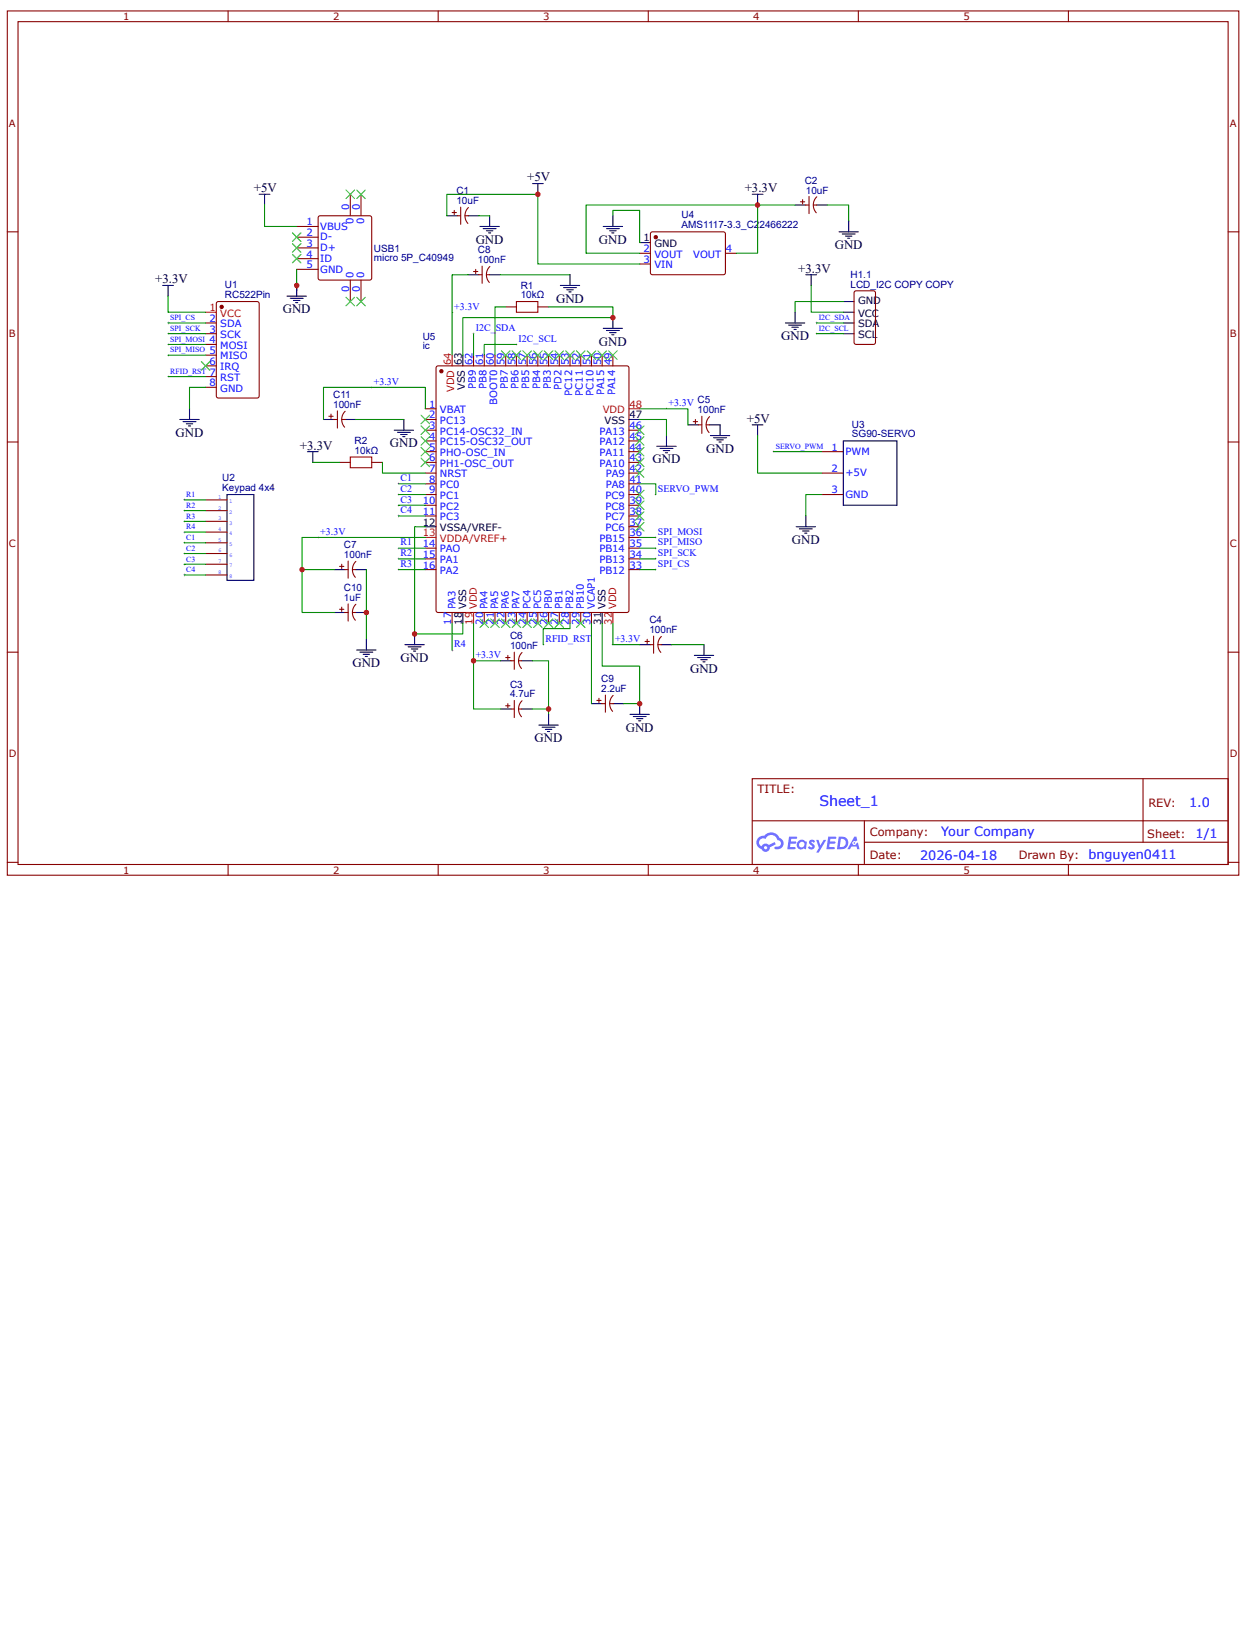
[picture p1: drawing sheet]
<svg xmlns="http://www.w3.org/2000/svg" width="216mm" height="279mm" viewBox="0 0 216 279" stroke-linecap="round" stroke-linejoin="round" font-family="sans-serif">
<g fill="none" stroke="#800" stroke-width=".18">
<path d="M1.3 1.9h211.1v148.1h-211.1zM3.1 3.7h207.5v144.5h-207.5zM39.1 1.9v1.8M75.1 1.9v1.8M111.2 1.9v1.8M147.2 1.9v1.8M183.2 1.9v1.8M1.3 39.7h1.8M210.6 39.7h1.8M1.3 75.8h1.8M210.6 75.8h1.8M1.3 111.8h1.8"/>
<path d="M210.6 111.8h1.8M129 133.5h81.6v14.7h-81.6zM196 133.5v10.9M1.3 147.8h1.8M39.1 148.2v1.8M75.1 148.2v1.8M111.2 148.2v1.8M129 140.7h81.5M147.2 148.2v1.8M148.2 144.4h62.3M148.2 140.7v7.3M183.2 148.2v1.8"/>
<path d="M210.6 147.8h1.8"/>
</g>
<g fill="#58f">
<path d="M138.9 144.1l.4-.2 .2 .1 .3 .2-.2 .3a.24 .24 0 0 0-.2-.2 .24 .24 0 0 0-.3 .1 .76 .76 0 0 1 .5 1l-.6 .2-.5-.3 .3-.3 .3 .2 .2-.1a.92 .92 0 0 1-.5-.9z"/>
<path d="M140 144h.4l.3 .9 .5-.9h.5l-1.3 2.2h-.4l.4-.9z"/>
<path d="M135.3 143.4l1.4 .1v.1l-.2 .2h-.8l-.1 .4h.8l.2 .2-.2 .2h-.8l-.1 .6h.8h.1v.3l-1.4 .1z"/>
<path d="M142 143.4l1.4 .1v.1l-.2 .2h-.8l-.1 .4h.8l.2 .2-.2 .2h-.8l-.1 .6h.8h.1v.3l-1.4 .1z"/>
<path d="M146.5 143.4h.4l.1 .7-.3 .1a.36 .36 0 0 0-.5 .2 .36 .36 0 0 0 .2 .5 .36 .36 0 0 0 .5-.4l.2-.1 .3 1.2h-.4l-.1-.5h-.9l-.2 .5h-.5z"/>
<path d="M143.8 143.4l-.3 2.2h.7a1.09 1.09 0 0 0 1.3-1.1 1.09 1.09 0 0 0-1.3-1.1zM144.2 143.8a.74 .74 0 0 1 .8 .8 .74 .74 0 0 1-1 .6z"/>
<path d="M136.9 144.1a.8 .8 0 0 0-.2 1.2 .8 .8 0 0 0 1.2 .1l.3 .2 .2-1.2-.3-.2a.73 .73 0 0 0-1.2-.1zM137 144.8a.47 .47 0 0 1 .9 0 .47 .47 0 0 1-.9 0z"/>
<path d="M130.1 143.6a1.15 1.15 0 0 0 .5 1.9 .73 .73 0 0 0 .8 .5 .73 .73 0 0 0 .6-.8l1-.5-.2-.4-1 .5a.74 .74 0 0 0-1.2 .3 .72 .72 0 0 1-.3-1 .72 .72 0 0 1 1-.3 1.08 1.08 0 0 1 1.1-.7 1.08 1.08 0 0 1 .9 .9 .59 .59 0 0 1 .6 .8 .59 .59 0 0 1-.9 .3l-.2 .2a.92 .92 0 0 0 1.1 .1 .99 .99 0 0 0 .5-1 .99 .99 0 0 0-.7-.8 1.59 1.59 0 0 0-2.7-.3h-.4zM131 145.3a.3 .3 0 0 1 .6 0 .3 .3 0 0 1-.6 0z"/>
<circle cx="146.5" cy="144.5" r=".14"/>
</g>
<path d="M37.2 51.8l.3-.1h6.6l.3 .2v16l-.2 .3h-6.7l-.4-.2v-15.9z" fill="none" stroke="#800" stroke-width=".18"/>
<circle cx="38" cy="52.6" r=".28" fill="#800"/>
<g fill="none" stroke="#800" stroke-width=".18">
<path d="M35.3 55.4h1.8M35.3 57.2h1.8M35.3 59h1.8M109.7 43.4h1.8M109.7 45.3h1.8M124.4 43.4h1.8M146.6 50l.2-.2h3l.3 .3v8.6l-.2 .3h-3.1l-.3-.2v-8.6zM35.3 60.9h1.8M35.3 62.7h1.8M35.3 64.6h1.8M35.3 66.4h1.8M140.9 77.4h3.7"/>
<path d="M35.3 85.7h3.6M35.3 87.5h3.6M35.3 89.4h3.6M35.3 91.2h3.6M35.3 93h3.6M35.3 94.9h3.6M35.3 96.7h3.6M35.3 98.6h3.6M140.9 81.1h3.7M140.9 84.8h3.7"/>
<circle cx="38" cy="52.6" r=".28"/>
</g>
<path d="M35.3 53.5h1.8" fill="none" stroke="#f00" stroke-width=".18"/>
<path d="M109.7 41.6h1.8M144.6 57.2h1.9M144.6 55.4h1.9M144.6 53.5h1.9M144.6 51.7h1.9M144.6 75.6h9.2v11h-9.2zM38.9 84.8h4.6v14.7h-4.6z" fill="none" stroke="#000" stroke-width=".18"/>
<g fill="none" stroke="#080" stroke-width=".18">
<path d="M28.8 55.4h6.5M28.8 57.2h6.5M28.8 59h6.5M140 55.4h4.6M140 57.2h4.6M28.8 60.9h6.5M28.8 64.6h6.5M132.7 77.4h8.2M31.6 85.7h3.7M31.6 87.5h3.7M31.6 89.4h3.7M31.6 91.2h3.7"/>
<path d="M31.6 93h3.7M31.6 94.9h3.7M31.6 96.7h3.7M31.6 98.6h3.7"/>
</g>
<g fill="#000">
<path d="M28.8 55.2v.3zM28.6 55.4h.4z"/>
<path d="M28.8 57v.4zM28.6 57.2h.4z"/>
<path d="M28.8 58.9v.3zM28.6 59h.4z"/>
<path d="M140 55.2v.3zM139.8 55.4h.4z"/>
<path d="M140 57v.4zM139.8 57.2h.4z"/>
<path d="M28.8 60.7v.4zM28.6 60.9h.4z"/>
<path d="M28.8 64.4v.3zM28.6 64.6h.4z"/>
<path d="M132.7 77.2v.4zM132.5 77.4h.4z"/>
<path d="M31.6 85.5v.4zM31.4 85.7h.4z"/>
<path d="M31.6 87.3v.4zM31.4 87.5h.4z"/>
<path d="M31.6 89.2v.4zM31.4 89.4h.4z"/>
<path d="M31.6 91v.4zM31.4 91.2h.4z"/>
<path d="M31.6 92.9v.3zM31.4 93h.4z"/>
<path d="M31.6 94.7v.4zM31.4 94.9h.4z"/>
<path d="M31.6 96.5v.4zM31.4 96.7h.4z"/>
<path d="M31.6 98.4v.3zM31.4 98.6h.4z"/>
</g>
<circle cx="112.5" cy="40.7" r=".28" fill="#800"/>
<g fill="none" stroke="#800" stroke-width=".18">
<path d="M50.9 38.8h3.7M54.7 37.1l.2-.1h8.5l.2 .1 .1 .3v10.2l-.1 .3-.2 .1h-8.5l-.2-.1-.1-.3v-10.2zM60.1 33.3v3.7M61.9 33.3v3.7M77.5 36.4h.8M77.9 36.1v.7M78.4 37h.6M79 35.5v3M79.7 37h.6M80.3 35.6a1.98 1.98 0 0 0-.1 2.7M111.6 39.8l.3-.1 12.3 .1 .2 .3-.1 6.8-.3 .2-12.3-.1-.2-.3v-6.6zM137.3 34.6h.7"/>
<path d="M137.6 34.2v.8M138.2 35.1h.5M138.7 33.7v2.9M139.5 35.1h.5M140.1 33.7a1.98 1.98 0 0 0-.1 2.8M50.9 40.7h3.7M50.9 42.5h3.7M50.9 44.3h3.7M50.9 46.2h3.7M60.1 48v3.7M61.9 48v3.7M86.7 52.6h1.9"/>
<path d="M92.2 52.6h1.9M58.2 79.3h1.9M63.7 79.3h1.9M74.9 62.8l.2-.1h32.4l.3 .2 .1 41.7-.2 .3-32.6 .1-.3-.2v-41.7zM118.9 72.3h.7M119.3 71.9v.7M119.8 72.8h.6M120.4 71.4v2.9M121.1 72.8h.5M121.7 71.4a1.98 1.98 0 0 0-.1 2.7M86.7 112.7h.8M87.1 112.3v.8"/>
<path d="M87.6 113.3h.6M88.2 111.8v2.9M88.9 113.3h.6M89.5 111.9a1.98 1.98 0 0 0-.1 2.7M110.6 110h.8M111 109.6v.7M111.5 110.5h.6M112.1 109v3M112.8 110.5h.6M113.4 109.1a1.98 1.98 0 0 0-.1 2.7M86.7 121h.8M87.1 120.6v.7"/>
<path d="M87.6 121.5h.6M88.2 120.1v2.9M88.9 121.5h.6M89.5 120.1a1.98 1.98 0 0 0-.1 2.8"/>
<circle cx="112.5" cy="40.7" r=".28"/>
</g>
<g fill="none" stroke="#000" stroke-width=".18">
<path d="M44.4 33.3h1.9M45.4 33.3v1.8M76.6 37h1.8M80.3 37h1.8M82.3 38.8h3.3M82.9 39.2h2.2M83.4 39.6h1.1M83.8 39.9h.3M84 37v1.8M91.3 31.5h1.9M92.2 31.5v1.8M103.4 38.8h3.4"/>
<path d="M104 39.2h2.2M104.5 39.6h1.2M104.9 39.9h.4M105.1 37v1.8M129 33.3h1.8M129.9 33.3v1.8M136.3 35.1h1.9M140 35.1h1.9M143.9 39.7h3.3M145.5 37.9v1.8M27.9 48.9h1.8M28.8 48.9v1.9"/>
<path d="M49.2 50.8h3.3M49.8 51.1h2.2M50.3 51.5h1.1M50.7 51.9h.4M50.9 48.9v1.9M134.7 55.4h3.3M135.2 55.7h2.3M135.8 56.1h1.1M136.2 56.5h.3M136.3 53.5v1.9M138.2 47.1h1.8M139.1 47.1v1.8"/>
<path d="M144.4 40.1h2.2M145 40.5h1.1M145.4 40.8h.3M30.8 71.9h3.4M31.4 72.3h2.2M31.9 72.6h1.1M32.3 73h.4M32.5 70.1v1.8M118 72.8h1.8M121.6 72.8h1.9M129 72.8h1.8M129.9 72.8v1.9"/>
<path d="M136.5 90.3h3.3M137.1 90.7h2.2M137.6 91h1.1M138 91.4h.4M138.2 88.4v1.9M85.8 113.3h1.8M89.5 113.3h1.8M109.7 110.5h1.8M113.4 110.5h1.8M85.8 121.5h1.8M89.5 121.5h1.8"/>
</g>
<g fill="none" stroke="#080" stroke-width=".18">
<path d="M45.4 35.1v3.7h5.5M76.6 37v-3.7h15.6v12h17.5M82.1 37h1.9M105.1 37v-.9h4.6v5.5M129.9 35.1h6.4M141.9 35.1h3.6v2.8M28.8 50.8v2.7h6.5M50.9 46.2v3.6M109.7 43.4h-9.2v-8.3h29.4v8.3h-3.7M139.1 48.9v4.6h5.5M144.6 51.7h-8.3v1.8M35.3 66.4h-2.8v3.7"/>
<path d="M129.9 74.7v6.4h11M140.9 84.8h-2.7v3.6"/>
</g>
<path d="M88.6 51.7h3.6v1.8h-3.6zM60.1 78.3h3.6v1.9h-3.6z" fill="none" stroke="#a00000" stroke-width=".18"/>
<g fill="#000">
<path d="M50.1 39.9l1.5 1.5zM51.6 39.9l-1.5 1.5z"/>
<path d="M50.1 41.8l1.5 1.4zM51.6 41.8l-1.5 1.4z"/>
<path d="M50.1 43.6l1.5 1.5zM51.6 43.6l-1.5 1.5z"/>
<path d="M34.5 62l1.5 1.5zM36 62l-1.5 1.5z"/>
</g>
<path d="M50.1 39.9l1.5 1.5M51.6 39.9l-1.5 1.5M50.1 41.8l1.5 1.4M50.1 43.6l1.5 1.5M51.6 41.8l-1.5 1.4M51.6 43.6l-1.5 1.5M34.5 62l1.5 1.5M36 62l-1.5 1.5" fill="none" stroke="#3c3" stroke-width=".18"/>
<circle cx="75.7" cy="63.6" r=".28" fill="#800"/>
<g fill="none" stroke="#800" stroke-width=".18">
<path d="M81.2 46.5h.7M81.6 46.2v.7M82.1 47.1h.6M82.7 45.6v3M83.4 47.1h.6M84 45.7a1.98 1.98 0 0 0-.1 2.7M56.4 71.4h.7M56.8 71v.7M57.3 71.9h.6M57.9 70.4v3M58.6 71.9h.5M59.2 70.5a1.98 1.98 0 0 0-.1 2.7"/>
<path d="M72.9 70.1h1.9M72.9 71.9h1.9M72.9 73.7h1.9M72.9 75.6h1.9M72.9 77.4h1.9M72.9 79.3h1.9M81.2 60.9v1.8M83 60.9v1.8M84.9 60.9v1.8M86.7 60.9v1.8M88.6 60.9v1.8M90.4 60.9v1.8"/>
<path d="M92.2 60.9v1.8M94.1 60.9v1.8M95.9 60.9v1.8M97.7 60.9v1.8M99.6 60.9v1.8M101.4 60.9v1.8M103.3 60.9v1.8M105.1 60.9v1.8M107.9 73.7h1.8M107.9 75.6h1.8M107.9 77.4h1.8M107.9 79.3h1.8"/>
<path d="M58.2 97.1h.8M58.6 96.7v.8M59.1 97.6h.6M59.7 96.2v2.9M60.4 97.6h.6M61 96.2a1.98 1.98 0 0 0-.1 2.8M72.9 81.1h1.9M72.9 82.9h1.9M72.9 84.8h1.9M72.9 86.6h1.9M72.9 88.4h1.9M72.9 94h1.9"/>
<path d="M72.9 95.8h1.9M72.9 97.6h1.9M107.9 81.1h1.8M107.9 82.9h1.8M107.9 84.8h1.8M107.9 86.6h1.8M107.9 88.4h1.8M107.9 94h1.8M107.9 95.8h1.8M107.9 97.6h1.8M107.9 92.1h1.8M107.9 90.3h1.8"/>
<path d="M58.2 104.4h.8M58.6 104.1v.7M59.1 105h.6M59.7 103.5v3M60.4 105h.6M61 103.6a1.98 1.98 0 0 0-.1 2.7M77.5 105v1.8M83 105v1.8M84.9 105v1.8M86.7 105v1.8M88.6 105v1.8M90.4 105v1.8"/>
<path d="M92.2 105v1.8M94.1 105v1.8M95.9 105v1.8M97.7 105v1.8M99.6 105v1.8M101.4 105v1.8M102.7 119.7v.7M103.8 119.1v3M105.1 119.2a1.98 1.98 0 0 0 0 2.7M102.3 120.1h.8M103.3 120.6h.5M104.5 120.6h.6"/>
<circle cx="75.7" cy="63.6" r=".28"/>
</g>
<g fill="none" stroke="#000" stroke-width=".18">
<path d="M80.3 47.1h1.8M84 47.1h1.8M96.1 48.9h3.3M96.6 49.3h2.3M97.2 49.7h1.1M97.6 50h.3M97.7 47.1v1.8M103.4 56.3h3.4M104 56.6h2.2M104.5 57h1.2M104.9 57.4h.4M105.1 54.4v1.9"/>
<path d="M52.7 77.4h1.9M53.6 77.4v1.9M55.5 71.9h1.8M59.1 71.9h1.9M67.6 73.7h3.3M68.2 74.1h2.2M68.7 74.5h1.1M69.1 74.8h.3M69.3 71.9v1.8M79.4 60.9v1.8M107.9 71.9h1.8M112.6 76.5h3.3"/>
<path d="M113.2 76.9h2.2M113.7 77.2h1.1M114.1 77.6h.4M114.3 74.7v1.8M121.8 74.7h3.3M122.4 75h2.2M122.9 75.4h1.1M123.3 75.8h.4M123.5 72.8v1.9M57.3 97.6h1.8M61 97.6h1.8M72.9 90.3h1.9"/>
<path d="M57.3 105h1.8M61 105h1.8M61.2 111.4h3.3M61.7 111.8h2.2M62.3 112.2h1.1M62.6 112.5h.4M62.8 109.6v1.8M69.4 110.5h3.4M70 110.9h2.2M70.5 111.2h1.1M70.9 111.6h.4M71.1 108.7v1.8"/>
<path d="M79.4 105v1.8M103.3 105v1.8M119.1 112.3h3.3M119.6 112.7h2.2M120.2 113.1h1.1M120.5 113.4h.4M120.7 110.5v1.8M92.4 124.3h3.3M93 124.7h2.2M93.5 125h1.1M93.9 125.4h.4M94.1 122.5v1.8"/>
<path d="M101.4 120.6h1.9M105.1 120.6h1.8M108 122.5h3.4M108.6 122.8h2.2M109.1 123.2h1.1M109.5 123.6h.4M109.7 120.6v1.9"/>
</g>
<path d="M77.5 60.9v1.8M107.9 70.1h1.8M72.9 92.1h1.9M81.2 105v1.8M105.1 105v1.8" fill="none" stroke="#f00" stroke-width=".18"/>
<g fill="none" stroke="#080" stroke-width=".18">
<path d="M80.3 47.1h-2.8v13.8M81.2 57.2v3.7M85.8 47.1h11.9M86.7 52.6h-1.8v8.3M88.6 59h-5.6v1.9M94.1 52.6h11v1.8h-25.7v6.5M53.6 79.3h4.6M61 71.9h8.3M65.6 79.3v1.8h7.3M72.9 70.1v-3.7h-17.4v5.5M109.7 70.1h8.3v2.7M109.7 71.9h4.6v2.8"/>
<path d="M51.8 97.6v7.4h5.5M62.8 97.6v12M68.3 95.8h4.6M68.3 97.6h4.6M68.3 94h4.6M68.3 82.9h4.6M68.3 84.8h4.6M68.3 86.6h4.6M68.3 88.4h4.6M72.9 92.1h-21.1v5.5h5.5M72.9 90.3h-1.8v18.4h8.3v-1.9M109.7 82.9h2.8v1.9"/>
<path d="M109.7 95.8h2.8M109.7 97.6h2.8M109.7 94h2.8M109.7 92.1h2.8M77.5 106.8v4.6M81.2 106.8v6.5h4.6M81.2 113.3v8.2h4.6M91.3 113.3h2.8v9.2M97.7 106.8v.9h-4.5v2.8M101.4 106.8v13.8M103.3 106.8v7.4h6.4v6.4h-2.8M105.1 106.8v3.7h4.6"/>
<path d="M115.2 110.5h5.5M91.3 121.5h2.8"/>
</g>
<g fill="#000">
<path d="M77.5 53.3v.4zM77.3 53.5h.4z"/>
<path d="M81.2 57v.4zM81 57.2h.4z"/>
<path d="M88.6 58.9v.3zM88.4 59h.3z"/>
<path d="M63.7 66.2v.4zM63.6 66.4h.3z"/>
<path d="M114.3 69.9v.4zM114.1 70.1h.4z"/>
<path d="M54.6 91.9v.4zM54.4 92.1h.3z"/>
<path d="M68.3 93.8v.3zM68.2 94h.3z"/>
<path d="M68.3 95.6v.4zM68.2 95.8h.3z"/>
<path d="M68.3 97.5v.3zM68.2 97.6h.3z"/>
<path d="M68.3 82.7v.4zM68.2 82.9h.3z"/>
<path d="M68.3 84.6v.4zM68.2 84.8h.3z"/>
<path d="M68.3 86.4v.4zM68.2 86.6h.3z"/>
<path d="M68.3 88.3v.3zM68.2 88.4h.3z"/>
<path d="M112.5 84.6v.4zM112.3 84.8h.3z"/>
<path d="M112.5 97.5v.3zM112.3 97.6h.3z"/>
<path d="M112.5 95.6v.4zM112.3 95.8h.3z"/>
<path d="M112.5 93.8v.3zM112.3 94h.3z"/>
<path d="M112.5 91.9v.4zM112.3 92.1h.3z"/>
<path d="M77.5 111.2v.4zM77.3 111.4h.4z"/>
<path d="M81.2 113.1v.3zM81 113.3h.4z"/>
<path d="M93.2 110.3v.4zM93 110.5h.3z"/>
<path d="M105.1 110.3v.4zM104.9 110.5h.4z"/>
</g>
<g fill="none" stroke="#3c3" stroke-width=".18">
<path d="M59.3 32.6l1.5 1.4M60.8 32.6l-1.5 1.4M61.2 32.6l1.4 1.4M62.6 32.6l-1.4 1.4M59.3 51l1.5 1.4M60.8 51l-1.5 1.4M61.2 51l1.4 1.4M62.6 51l-1.4 1.4M72.2 71.2l1.5 1.4M72.2 73l1.5 1.5M72.2 74.8l1.5 1.5M72.2 76.7l1.5 1.5"/>
<path d="M72.2 78.5l1.5 1.5M73.7 71.2l-1.5 1.4M73.7 73l-1.5 1.5M73.7 74.8l-1.5 1.5M73.7 76.7l-1.5 1.5M73.7 78.5l-1.5 1.5M86 60.1l1.5 1.5M87.5 60.1l-1.5 1.5M87.8 60.1l1.5 1.5M89.3 60.1l-1.5 1.5M89.7 60.1l1.4 1.5M91.1 60.1l-1.4 1.5"/>
<path d="M91.5 60.1l1.5 1.5M93 60.1l-1.5 1.5M93.3 60.1l1.5 1.5M94.8 60.1l-1.5 1.5M95.2 60.1l1.4 1.5M96.6 60.1l-1.4 1.5M97 60.1l1.5 1.5M98.5 60.1l-1.5 1.5M98.9 60.1l1.4 1.5M100.3 60.1l-1.4 1.5M100.7 60.1l1.5 1.5M102.2 60.1l-1.5 1.5"/>
<path d="M102.5 60.1l1.5 1.5M104 60.1l-1.5 1.5M104.4 60.1l1.4 1.5M105.8 60.1l-1.4 1.5M109 78.5l1.4 1.5M109 76.7l1.4 1.5M109 74.8l1.4 1.5M109 73l1.4 1.5M110.4 78.5l-1.4 1.5M110.4 76.7l-1.4 1.5M110.4 74.8l-1.4 1.5M110.4 73l-1.4 1.5"/>
<path d="M109 89.6l1.4 1.4M109 87.7l1.4 1.5M109 85.9l1.4 1.4M109 84l1.4 1.5M109 80.4l1.4 1.4M110.4 89.6l-1.4 1.4M110.4 87.7l-1.4 1.5M110.4 85.9l-1.4 1.4M110.4 84l-1.4 1.5M110.4 80.4l-1.4 1.4M82.3 106.1l1.5 1.5M83.8 106.1l-1.5 1.5"/>
<path d="M84.1 106.1l1.5 1.5M85.6 106.1l-1.5 1.5M86 106.1l1.5 1.5M87.5 106.1l-1.5 1.5M87.8 106.1l1.5 1.5M89.3 106.1l-1.5 1.5M89.7 106.1l1.4 1.5M91.1 106.1l-1.4 1.5M91.5 106.1l1.5 1.5M93 106.1l-1.5 1.5M93.3 106.1l1.5 1.5M94.8 106.1l-1.5 1.5"/>
<path d="M95.2 106.1l1.4 1.5M96.6 106.1l-1.4 1.5M98.9 106.1l1.4 1.5M100.3 106.1l-1.4 1.5"/>
</g>
<g fill="#c00">
<circle cx="129.9" cy="35.1" r=".46"/>
<circle cx="50.9" cy="48.9" r=".46"/>
<circle cx="81.2" cy="113.3" r=".46"/>
<circle cx="94.1" cy="121.5" r=".46"/>
<circle cx="92.2" cy="33.3" r=".46"/>
<circle cx="105.1" cy="54.4" r=".46"/>
<circle cx="51.8" cy="97.6" r=".46"/>
<circle cx="71.1" cy="108.7" r=".46"/>
<circle cx="62.8" cy="105" r=".46"/>
<circle cx="109.7" cy="120.6" r=".46"/>
</g>
<text font-size="2.5" fill="#00f" x="140.5" y="138.2">Sheet_1</text>
<g font-size="2.2">
<text x="43.5" y="32.9">+5V</text>
<text x="90.4" y="31.1">+5V</text>
<text x="127.7" y="32.9">+3.3V</text>
<text x="81.6" y="41.8">GND</text>
<text x="102.7" y="41.8">GND</text>
<text x="136.9" y="46.7">+3.3V</text>
<text x="143.1" y="42.7">GND</text>
<text x="26.6" y="48.6">+3.3V</text>
<text x="48.5" y="53.7">GND</text>
<text x="95.4" y="51.9">GND</text>
<text x="102.7" y="59.2">GND</text>
<text x="134" y="58.3">GND</text>
<text x="30.1" y="74.8">GND</text>
<text x="51.4" y="77.1">+3.3V</text>
<text x="66.9" y="76.7">GND</text>
<text x="121.1" y="77.6">GND</text>
<text x="128.1" y="72.5">+5V</text>
<text x="111.9" y="79.4">GND</text>
<text x="135.8" y="93.2">GND</text>
<text x="68.7" y="113.4">GND</text>
<text x="60.4" y="114.4">GND</text>
<text x="118.3" y="115.3">GND</text>
<text x="107.3" y="125.4">GND</text>
<text x="91.7" y="127.2">GND</text>
</g>
<g font-size="2.2" fill="#00f">
<text x="161.4" y="143.3">Your Company</text>
<text x="203.9" y="138.3">1.0</text>
<text x="205" y="143.7">1/1</text>
<text x="157.8" y="147.4">2026-04-18</text>
<text x="186.6" y="147.3">bnguyen0411</text>
</g>
<g font-size="2" fill="#800">
<text x="129.9" y="135.9">TITLE:</text>
<text x="149.1" y="143.3">Company:</text>
<text x="196.7" y="143.6">Sheet:</text>
<text x="196.9" y="138.3">REV:</text>
<text x="149.1" y="147.3">Date:</text>
<text x="174.7" y="147.3">Drawn By:</text>
</g>
<g font-size="1.7" fill="#800">
<text x="21.1" y="3.4">1</text>
<text x="57.1" y="3.4">2</text>
<text x="93.2" y="3.4">3</text>
<text x="129.2" y="3.4">4</text>
<text x="165.2" y="3.4">5</text>
<text x="1.5" y="21.7">A</text>
<text x="210.9" y="21.7">A</text>
<text x="1.5" y="57.8">B</text>
<text x="210.9" y="57.8">B</text>
<text x="1.5" y="93.8">C</text>
<text x="210.9" y="93.8">C</text>
<text x="1.5" y="129.8">D</text>
<text x="210.9" y="129.8">D</text>
<text x="21.1" y="149.7">1</text>
<text x="57.1" y="149.7">2</text>
<text x="93.2" y="149.7">3</text>
<text x="129.2" y="149.7">4</text>
<text x="165.2" y="149.7">5</text>
</g>
<g font-size="1.7" fill="#000080">
<text x="78.3" y="35">10uF</text>
<text x="78.3" y="33.3">C1</text>
<text x="138" y="31.5">C2</text>
<text x="138.2" y="33.3">10uF</text>
<text x="116.9" y="39.1">AMS1117-3.3_C2</text>
<text x="116.9" y="37.4">U4</text>
<text x="130.2" y="39.1">2466222</text>
<text x="64.1" y="44.7">micro 5P_C40949</text>
<text x="64.1" y="43.1">USB1</text>
<text x="81.9" y="45.1">100nF</text>
<text x="81.9" y="43.4">C8</text>
<text x="145.8" y="47.6">H1.1</text>
<text x="38.6" y="51.1">RC522Pin</text>
<text x="38.6" y="49.4">U1</text>
<text x="89.3" y="51.1">10kΩ</text>
<text x="89.3" y="49.5">R1</text>
<text x="145.8" y="49.3">LCD_I2C COPY COPY</text>
<text x="72.5" y="59.9">ic</text>
<text x="72.5" y="58.2">U5</text>
<text x="57.1" y="69.9">100nF</text>
<text x="57.1" y="68.2">C11</text>
<text x="119.6" y="70.8">100nF</text>
<text x="119.6" y="69.1">C5</text>
<text x="60.8" y="77.8">10kΩ</text>
<text x="60.8" y="76.1">R2</text>
<text x="146.1" y="75">SG90-SERVO</text>
<text x="146.1" y="73.3">U3</text>
<text x="38.1" y="82.5">U2</text>
<text x="38.1" y="84.2">Keypad 4x4</text>
<text x="59" y="95.6">100nF</text>
<text x="59" y="94">C7</text>
<text x="59" y="101.3">C10</text>
<text x="59" y="103">1uF</text>
<text x="111.4" y="106.8">C4</text>
<text x="87.5" y="111.2">100nF</text>
<text x="87.5" y="109.6">C6</text>
<text x="111.4" y="108.5">100nF</text>
<text x="87.5" y="119.5">4.7uF</text>
<text x="87.5" y="117.9">C3</text>
<text x="103.1" y="118.6">2.2uF</text>
<text x="103.1" y="116.9">C9</text>
</g>
<g font-size="1.7" fill="#00f">
<text x="52.5" y="38.6">1</text>
<text x="52.5" y="40.5">2</text>
<text x="54.9" y="39.4">VBUS</text>
<text x="54.9" y="41.2">D-</text>
<text x="59.9" y="36.1" transform="rotate(-90 59.9 36.1)">0</text>
<text x="60.6" y="38.4" transform="rotate(-90 60.6 38.4)">0</text>
<text x="61.7" y="36.1" transform="rotate(-90 61.7 36.1)">0</text>
<text x="62.5" y="38.4" transform="rotate(-90 62.5 38.4)">0</text>
<text x="52.5" y="42.3">3</text>
<text x="52.5" y="44.2">4</text>
<text x="52.5" y="46">5</text>
<text x="54.9" y="43">D+</text>
<text x="54.9" y="44.9">ID</text>
<text x="54.9" y="46.7">GND</text>
<text x="60.6" y="47.6" transform="rotate(-90 60.6 47.6)">0</text>
<text x="62.5" y="47.6" transform="rotate(-90 62.5 47.6)">0</text>
<text x="110.4" y="45.1">3</text>
<text x="110.4" y="43.2">2</text>
<text x="112.2" y="46">VIN</text>
<text x="112.2" y="44.2">VOUT</text>
<text x="118.9" y="44.2">VOUT</text>
<text x="124.5" y="43.2">4</text>
<text x="59.9" y="50" transform="rotate(-90 59.9 50)">0</text>
<text x="61.7" y="50" transform="rotate(-90 61.7 50)">0</text>
<text x="77.9" y="53.1">+3.3V</text>
<text x="35.9" y="55.2">2</text>
<text x="35.9" y="57">3</text>
<text x="35.9" y="58.9">4</text>
<text x="37.8" y="56.1">SDA</text>
<text x="37.8" y="57.9">SCK</text>
<text x="37.8" y="59.8">MOSI</text>
<text x="81.6" y="56.7">I2C_</text>
<text x="85" y="56.7">SDA</text>
<text x="88.9" y="58.6">I2C_SCL</text>
<text x="35.9" y="60.7">5</text>
<text x="35.9" y="62.5">6</text>
<text x="35.9" y="64.4">7</text>
<text x="37.8" y="61.6">MISO</text>
<text x="37.8" y="63.5">IRQ</text>
<text x="37.8" y="65.3">RST</text>
<text x="64.1" y="65.9">+3.3V</text>
<text x="81" y="62.6" transform="rotate(-90 81 62.6)">62</text>
<text x="82.9" y="62.6" transform="rotate(-90 82.9 62.6)">61</text>
<text x="84.7" y="62.6" transform="rotate(-90 84.7 62.6)">60</text>
<text x="86.5" y="62.6" transform="rotate(-90 86.5 62.6)">59</text>
<text x="88.4" y="62.6" transform="rotate(-90 88.4 62.6)">58</text>
<text x="90.2" y="62.6" transform="rotate(-90 90.2 62.6)">57</text>
<text x="92.1" y="62.6" transform="rotate(-90 92.1 62.6)">56</text>
<text x="93.9" y="62.6" transform="rotate(-90 93.9 62.6)">55</text>
<text x="95.7" y="62.6" transform="rotate(-90 95.7 62.6)">54</text>
<text x="97.6" y="62.6" transform="rotate(-90 97.6 62.6)">53</text>
<text x="99.4" y="62.6" transform="rotate(-90 99.4 62.6)">52</text>
<text x="101.2" y="62.6" transform="rotate(-90 101.2 62.6)">51</text>
<text x="103.1" y="62.6" transform="rotate(-90 103.1 62.6)">50</text>
<text x="104.9" y="62.6" transform="rotate(-90 104.9 62.6)">49</text>
<text x="35.9" y="66.2">8</text>
<text x="37.8" y="67.1">GND</text>
<text x="73.6" y="69.9">1</text>
<text x="73.6" y="71.7">2</text>
<text x="75.5" y="70.8">VBAT</text>
<text x="81.6" y="66.7" transform="rotate(-90 81.6 66.7)">PB9</text>
<text x="83.4" y="66.7" transform="rotate(-90 83.4 66.7)">PB8</text>
<text x="85.3" y="69.4" transform="rotate(-90 85.3 69.4)">BOOT0</text>
<text x="87.1" y="66.7" transform="rotate(-90 87.1 66.7)">PB7</text>
<text x="88.9" y="66.7" transform="rotate(-90 88.9 66.7)">PB6</text>
<text x="90.8" y="66.7" transform="rotate(-90 90.8 66.7)">PB5</text>
<text x="92.6" y="66.7" transform="rotate(-90 92.6 66.7)">PB4</text>
<text x="94.4" y="66.7" transform="rotate(-90 94.4 66.7)">PB3</text>
<text x="96.3" y="66.8" transform="rotate(-90 96.3 66.8)">PD2</text>
<text x="98.1" y="67.8" transform="rotate(-90 98.1 67.8)">PC12</text>
<text x="100" y="67.8" transform="rotate(-90 100 67.8)">PC11</text>
<text x="101.8" y="67.8" transform="rotate(-90 101.8 67.8)">PC10</text>
<text x="103.6" y="67.7" transform="rotate(-90 103.6 67.7)">PA15</text>
<text x="105.5" y="67.7" transform="rotate(-90 105.5 67.7)">PA14</text>
<text x="114.7" y="69.6">+3.3V</text>
<text x="73.6" y="73.6">3</text>
<text x="73.6" y="75.4">4</text>
<text x="73.6" y="77.2">5</text>
<text x="75.5" y="72.6">PC13</text>
<text x="75.5" y="74.5">PC14-OSC32_IN</text>
<text x="75.5" y="76.3">PC15-OSC32_OUT</text>
<text x="102.8" y="76.3">PA12</text>
<text x="102.8" y="74.5">PA13</text>
<text x="107.9" y="77.2">44</text>
<text x="107.9" y="75.4">45</text>
<text x="107.9" y="73.6">46</text>
<text x="142.6" y="77.2">1</text>
<text x="145" y="78">PWM</text>
<text x="68.7" y="82.5">C1</text>
<text x="73.6" y="79.1">6</text>
<text x="73.6" y="80.9">7</text>
<text x="73.6" y="82.8">8</text>
<text x="75.5" y="78.2">PHO-OSC_IN</text>
<text x="75.5" y="80">PH1-OSC_OUT</text>
<text x="75.5" y="81.8">NRST</text>
<text x="75.5" y="83.7">PC0</text>
<text x="102.8" y="80">PA10</text>
<text x="102.8" y="78.2">PA11</text>
<text x="103.9" y="83.7">PA8</text>
<text x="103.9" y="81.8">PA9</text>
<text x="107.9" y="82.8">41</text>
<text x="107.9" y="80.9">42</text>
<text x="107.9" y="79.1">43</text>
<text x="142.6" y="80.9">2</text>
<text x="145" y="81.6">+5V</text>
<text x="68.7" y="84.3">C2</text>
<text x="68.7" y="86.2">C3</text>
<text x="68.7" y="88">C4</text>
<text x="72.5" y="86.4">10</text>
<text x="72.5" y="88.3">11</text>
<text x="73.6" y="84.6">9</text>
<text x="75.5" y="85.5">PC1</text>
<text x="75.5" y="87.3">PC2</text>
<text x="75.5" y="89.2">PC3</text>
<text x="103.9" y="89.2">PC7</text>
<text x="103.9" y="87.3">PC8</text>
<text x="103.9" y="85.5">PC9</text>
<text x="107.9" y="88.3">38</text>
<text x="107.9" y="86.4">39</text>
<text x="107.9" y="84.6">40</text>
<text x="112.8" y="84.3">SERVO_PWM</text>
<text x="142.6" y="84.6">3</text>
<text x="145" y="85.3">GND</text>
<text x="54.9" y="91.7">+3.3V</text>
<text x="68.7" y="93.5">R1</text>
<text x="68.7" y="95.3">R2</text>
<text x="72.5" y="93.8">14</text>
<text x="72.5" y="95.6">15</text>
<text x="75.5" y="94.7">PAO</text>
<text x="102.8" y="94.7">PB14</text>
<text x="102.8" y="92.9">PB15</text>
<text x="103.9" y="91">PC6</text>
<text x="107.9" y="95.6">34</text>
<text x="107.9" y="93.8">35</text>
<text x="107.9" y="91.9">36</text>
<text x="107.9" y="90.1">37</text>
<text x="112.8" y="95.3">SPI_SCK</text>
<text x="112.8" y="93.5">SPI_MISO</text>
<text x="112.8" y="91.7">SPI_MOSI</text>
<text x="68.7" y="97.2">R3</text>
<text x="72.5" y="97.5">16</text>
<text x="75.5" y="96.5">PA1</text>
<text x="75.5" y="98.4">PA2</text>
<text x="102.8" y="98.4">PB12</text>
<text x="102.8" y="96.5">PB13</text>
<text x="107.9" y="97.5">33</text>
<text x="112.8" y="97.2">SPI_CS</text>
<text x="77.3" y="107.1" transform="rotate(-90 77.3 107.1)">17</text>
<text x="78.1" y="104.4" transform="rotate(-90 78.1 104.4)">PA3</text>
<text x="82.9" y="107.1" transform="rotate(-90 82.9 107.1)">20</text>
<text x="83.6" y="104.4" transform="rotate(-90 83.6 104.4)">PA4</text>
<text x="84.7" y="107.1" transform="rotate(-90 84.7 107.1)">21</text>
<text x="85.4" y="104.4" transform="rotate(-90 85.4 104.4)">PA5</text>
<text x="86.5" y="107.1" transform="rotate(-90 86.5 107.1)">22</text>
<text x="87.3" y="104.4" transform="rotate(-90 87.3 104.4)">PA6</text>
<text x="88.4" y="107.1" transform="rotate(-90 88.4 107.1)">23</text>
<text x="89.1" y="104.4" transform="rotate(-90 89.1 104.4)">PA7</text>
<text x="90.2" y="107.1" transform="rotate(-90 90.2 107.1)">24</text>
<text x="91" y="104.4" transform="rotate(-90 91 104.4)">PC4</text>
<text x="92.1" y="107.1" transform="rotate(-90 92.1 107.1)">25</text>
<text x="92.8" y="104.4" transform="rotate(-90 92.8 104.4)">PC5</text>
<text x="93.9" y="107.1" transform="rotate(-90 93.9 107.1)">26</text>
<text x="94.6" y="104.4" transform="rotate(-90 94.6 104.4)">PB0</text>
<text x="95.7" y="107.1" transform="rotate(-90 95.7 107.1)">27</text>
<text x="96.5" y="104.4" transform="rotate(-90 96.5 104.4)">PB1</text>
<text x="97.6" y="107.1" transform="rotate(-90 97.6 107.1)">28</text>
<text x="98.3" y="104.4" transform="rotate(-90 98.3 104.4)">PB2</text>
<text x="99.4" y="107.1" transform="rotate(-90 99.4 107.1)">29</text>
<text x="100.1" y="104.4" transform="rotate(-90 100.1 104.4)">PB10</text>
<text x="101.2" y="107.1" transform="rotate(-90 101.2 107.1)">30</text>
<text x="102" y="104.4" transform="rotate(-90 102 104.4)">VCAP1</text>
<text x="77.9" y="111">R4</text>
<text x="81.6" y="112.8">+3.3V</text>
<text x="93.5" y="110">RFID_RST</text>
<text x="105.5" y="110">+3.3V</text>
</g>
<g font-size="1.7">
<text x="110.4" y="41.4">1</text>
<text x="112.2" y="42.3">GND</text>
<text x="147.1" y="52.1">GND</text>
<text x="147.1" y="57.9">SCL</text>
<text x="147.1" y="56.1">SDA</text>
<text x="147.1" y="54.3">VCC</text>
<text x="79.2" y="62.6" transform="rotate(-90 79.2 62.6)">63</text>
<text x="79.7" y="66.9" transform="rotate(-90 79.7 66.9)">VSS</text>
<text x="107.9" y="71.7">47</text>
<text x="103.7" y="72.6">VSS</text>
<text x="72.5" y="90.1">12</text>
<text x="75.5" y="91">VSSA/VREF-</text>
<text x="79.2" y="107.1" transform="rotate(-90 79.2 107.1)">18</text>
<text x="79.9" y="104.4" transform="rotate(-90 79.9 104.4)">VSS</text>
<text x="103.1" y="107.1" transform="rotate(-90 103.1 107.1)">31</text>
<text x="103.8" y="104.4" transform="rotate(-90 103.8 104.4)">VSS</text>
</g>
<g font-size="1.7" fill="#f00">
<text x="35.9" y="53.3">1</text>
<text x="37.8" y="54.3">VCC</text>
<text x="77.3" y="62.6" transform="rotate(-90 77.3 62.6)">64</text>
<text x="77.9" y="67.2" transform="rotate(-90 77.9 67.2)">VDD</text>
<text x="103.4" y="70.8">VDD</text>
<text x="107.9" y="69.9">48</text>
<text x="72.5" y="91.9">13</text>
<text x="75.5" y="92.9">VDDA/VREF+</text>
<text x="81" y="107.1" transform="rotate(-90 81 107.1)">19</text>
<text x="81.8" y="104.4" transform="rotate(-90 81.8 104.4)">VDD</text>
<text x="104.9" y="107.1" transform="rotate(-90 104.9 107.1)">32</text>
<text x="105.7" y="104.4" transform="rotate(-90 105.7 104.4)">VDD</text>
</g>
<g font-size="1.3" fill="#00f">
<text x="29.2" y="54.9">SPI_CS</text>
<text x="29.2" y="56.7">SPI_SCK</text>
<text x="29.2" y="58.6">SPI_MOSI</text>
<text x="140.4" y="54.9">I2C_SDA</text>
<text x="140.4" y="56.7">I2C_SCL</text>
<text x="29.2" y="60.4">SPI_MISO</text>
<text x="29.2" y="64.1">RFID_RST</text>
<text x="133" y="77">SERVO_PWM</text>
<text x="31.9" y="85.2">R1</text>
<text x="31.9" y="87.1">R2</text>
<text x="31.9" y="88.9">R3</text>
<text x="31.9" y="90.7">R4</text>
<text x="31.9" y="92.6">C1</text>
<text x="31.9" y="94.4">C2</text>
<text x="31.9" y="96.3">C3</text>
<text x="31.9" y="98.1">C4</text>
</g>
<g font-size="1" fill="#00f">
<text x="37.4" y="85.5">1</text>
<text x="37.4" y="87.3">2</text>
<text x="37.4" y="89.2">3</text>
<text x="39.3" y="86.2">1</text>
<text x="39.3" y="88.1">2</text>
<text x="39.3" y="89.9">3</text>
<text x="37.4" y="91">4</text>
<text x="37.4" y="92.9">5</text>
<text x="37.4" y="94.7">6</text>
<text x="39.3" y="91.8">4</text>
<text x="39.3" y="93.6">5</text>
<text x="39.3" y="95.4">6</text>
<text x="37.4" y="96.5">7</text>
<text x="37.4" y="98.4">8</text>
<text x="39.3" y="97.3">7</text>
<text x="39.3" y="99.1">8</text>
</g>
</svg>
